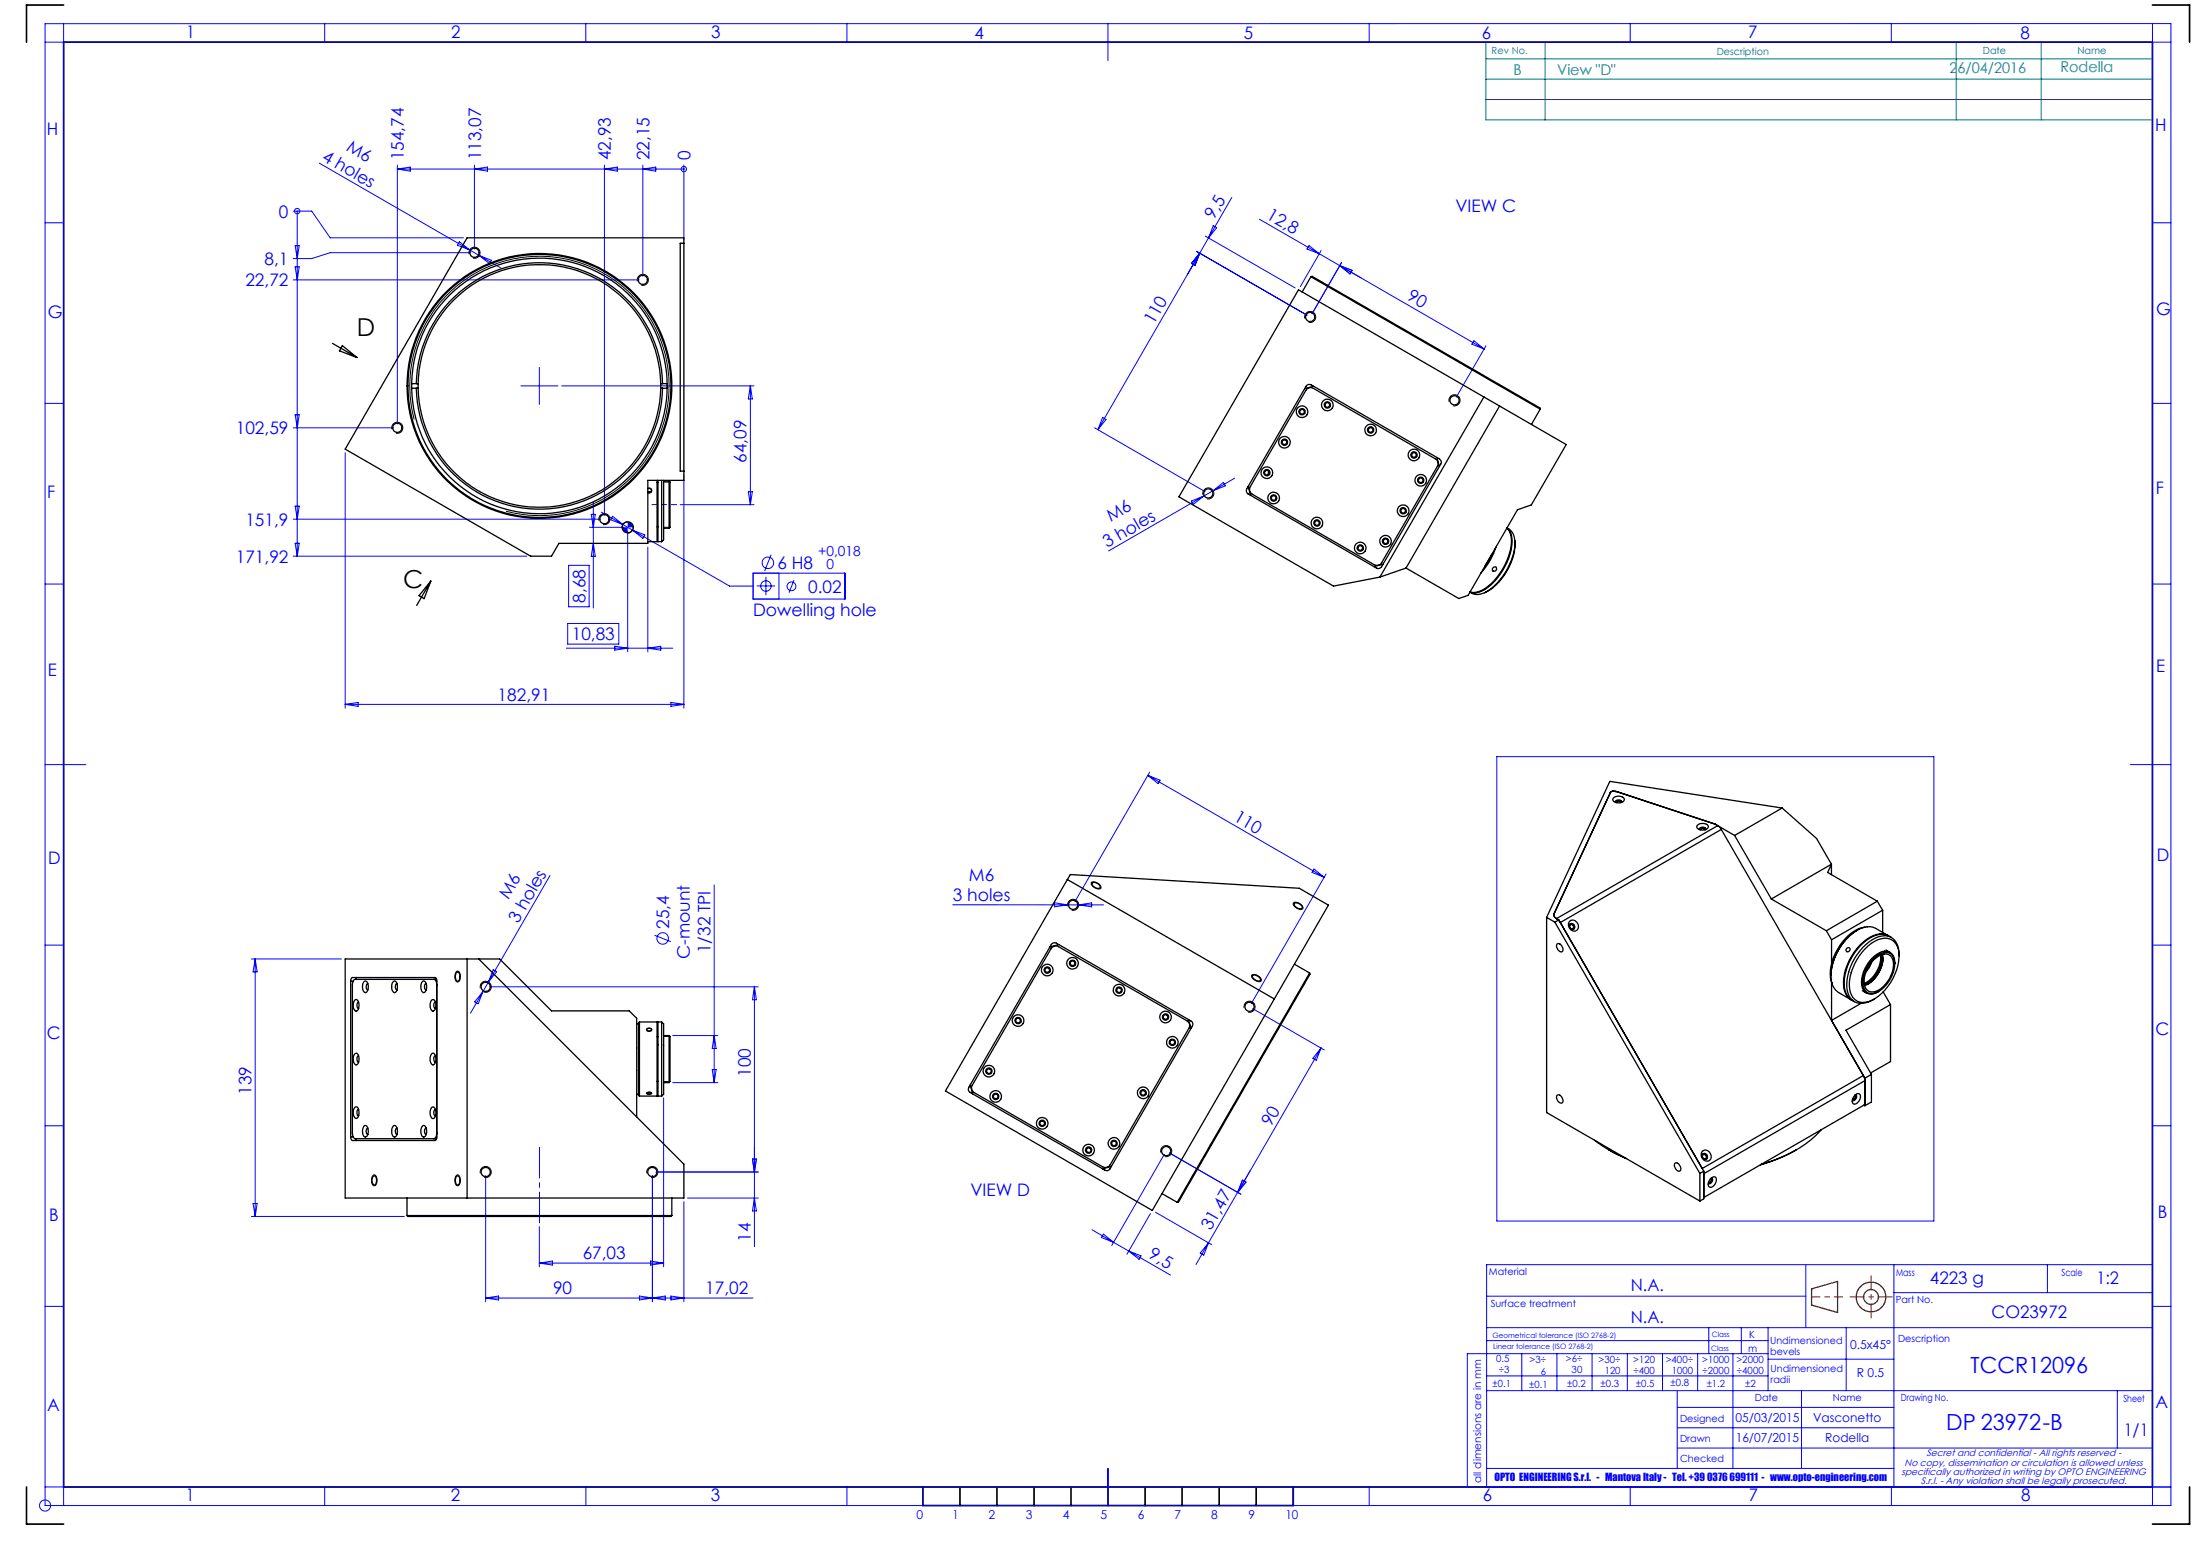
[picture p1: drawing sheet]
<svg xmlns="http://www.w3.org/2000/svg" width="594mm" height="420mm" viewBox="0 0 594 420" stroke-linecap="round" stroke-linejoin="round" font-family="sans-serif">
<g fill="none" stroke="#00f" stroke-width=".27">
<path d="M12.2 6.4h573.9v400h-573.9zM12.2 11.4h573.9M17.2 6.4v400M87.7 6.4v5M158.2 6.4v5M228.7 6.4v5M299.2 6.4v10M369.7 6.4v5M440.2 6.4v5M510.6 6.4v5M581.2 6.4v400M79.2 57h5l4.9 7.2h36"/>
<path d="M80.3 57h.1M80.3 57v93.1M86.2 44l40.6 23.5M107.3 45.6h77.3M107.3 44.6v69.9M107.3 45.6l3.5-.5v1.1zM128.1 44.6v22.6M128.1 45.6l3.5-.5v1.1zM163.2 44.6v94.5M163.2 45.6l3.5-.5v1.1zM173.6 44.6v29.9M173.6 45.6l3.5-.5v1.1z"/>
<path d="M184.6 45.6h.1M184.6 44.6v20.1M332.6 53.3l-6.3 10.9M340 59.2l60.7 35M12.2 60.1h5M79.2 75.5h93.4M79.7 66.3h1.1l-.5 3.5zM79.7 72h1.1l-.5 3.5zM124 65.2l2.8 2.3-3.3-1.3zM126.8 67.5l2.6 1.5M127.1 68.2h-38l-4.9 1.6h-5M129.4 69l5.8 3.3"/>
<path d="M129.4 69l3.3 1.3-.5 .9zM323 67.8l29.9 17.3M323.9 68.4l-1.2 3.2-1-.5zM323.9 68.4l-27.5 47.6M325.4 63.7l24.3 14M326.3 64.2l-5.7 10M327.6 60.9l.9 .6-2.2 2.7zM353.4 66.3l2.8 2.2-3.3-1.3zM356.7 67.6l-5.6 9.8M361.7 71.7l3.4 1.3-.6 .9zM362.2 70.8l-7.9 13.9M581.2 60.1h4.9"/>
<path d="M145.6 99.2v10M398 92l2.7 2.2-3.3-1.3zM401.2 93.3l-8 13.9M12.2 108.9h5M79.2 115.5h27.1M79.7 112h1.1l-.5 3.5zM140.7 104.2h9.9M151.7 104.2h51.9M202.6 104.2v32M202.6 104.2l.5 3.5h-1.1zM295.6 115.5l29.8 17.2M297.7 112.7l.9 .5-2.2 2.8z"/>
<path d="M581.2 108.9h4.9M79.7 136.6h1.1l-.5 3.5zM93.2 122.2v69M159.6 138.8h1.1l-.5 3.5zM160.2 135.6v28.5M162.3 138.2l5.9 3.4M165.4 139.4l2.8 2.2-3.3-1.3zM183.7 136.2h19.9M184.6 128.2v63M202 132.7h1.1l-.5 3.5zM321.7 135.2l3.2-1.3-2.7 2.3zM324.9 133.9l-25.6 14.8"/>
<path d="M327.6 132.5l-2.7 1.4M327.6 132.5l2.7-2.3 .5 .9zM333.4 129.1l-5.8 3.4M12.2 157.6h5M79.2 140.1h83M79.2 150.1h63M79.7 146.6h1.1l-.5 3.5zM153.5 152.6h5.6v11.2h-5.6zM159.2 142.3h9.3M160.2 146.7l.5 3.5h-1.1zM168.2 141.6l2.6 1.5M169.5 140.8l-1 .4-.5 1.1"/>
<path d="M169.5 143.4v32.5M170.8 143.1l26.2 15.1h6.3M170.8 143.1l3.3 1.3-.5 .9zM171 142.3l-.5 1.2-1 .3M174.9 147.7v28.2M203.3 154.7h24.8v7h-24.8zM204.3 158.2h5M206.8 155.7v4.9M208.2 149.7l-1.8 4.4M210.3 154.7v7M214.4 156.6l-1.4 3.4M581.2 157.6h4.9"/>
<path d="M152.9 175h28.7M153.3 168.3h13.8v5.6h-13.8zM166 174.4l3.5 .6-3.5 .5zM174.9 175l3.5-.6v1.1zM93.2 190.1h91.4M93.2 190.1l3.5-.5v1.1zM181.2 189.6l3.4 .5-3.4 .6zM12.2 206.4h11M309.9 209.3l47.6 27.5M309.9 209.3l3.3 1.3-.5 .9zM310.4 208.4l-20.2 35M404.1 204.2h118v125.4h-118z"/>
<path d="M575.2 206.4h10.9M148.5 236.3l-16.6 28.8M192.8 238.8v53.4M354.8 234.6l2.7 2.2-3.2-1.3zM358 235.9l-20.1 35M12.2 255.1h5M67.9 258.9h24.3M68.9 258.9v69.4M68.9 258.9l.5 3.4h-1.1zM176.7 252.4l4.5 1.8M257.2 244.2h40.8M284.7 243.7l3.6 .5-3.6 .6z"/>
<path d="M291.3 244.2l3.4-.5v1.1zM581.2 255.1h4.9M130.4 267.7l-3.4 5.8M130.4 267.7l-1.3 3.3-.9-.6zM131.9 265.1l-1.5 2.6M132.2 266.4h72.5M133.2 261.7l.9 .6-2.2 2.8zM181.6 279.5h12.2M192.8 279.5l.6 3.5h-1.1zM203.7 266.4v70.1M203.7 266.4l.5 3.5h-1zM338.2 272.3l19.3 11.1"/>
<path d="M179.2 296.4v45.5M181.6 292.2h12.2M192.3 288.7h1.1l-.6 3.5zM356.7 282.9l-30.4 52.6M356.7 282.9l-1.3 3.3-.9-.5zM12.2 303.9h5M131.1 317.3v34M176.1 317.3v34M177.1 316.4h27.6M203.2 312.9h1l-.5 3.5zM314.4 311.6l-14.2 24.6M315.7 311.2l19.3 11.2"/>
<path d="M335.5 318.6l.9 .5-2.2 2.8zM335.5 318.5l.9 .6-2.2 2.8zM581.2 303.9h4.9M67.9 328.3h41.2M68.3 324.9h1.1l-.5 3.4zM145.6 331.1v10.8M184.6 324.4v26.9M185.6 323.4h19.1M203.7 323.4l.5 3.5h-1zM294.9 331.9l5.8 3.4M297.9 333.1l2.8 2.2-3.3-1.3zM300.7 335.3l4.1 2.4"/>
<path d="M304.8 337.7l11.3 6.5M304.8 337.7l3.3 1.3-.5 .9zM310.6 327.6l-6.3 10.9M312 327.2l15.2 8.8M326.3 335.5l-3.4 5.8M326.3 335.5l-1.3 3.3-.9-.6zM12.2 352.6h5M131.1 350.4l3.5-.6v1.1zM145.6 340.9h33.6M145.6 340.9l3.6-.5v1.1zM172.6 349.8l7 1.1v-1.1l-7 1.1zM175.6 340.4l3.6 .5-3.6 .6z"/>
<path d="M181.2 349.8l3.4 .6-3.4 .5zM203.3 350.4h-72.2M401.4 358.4h179.8M401.4 349.9h86.2M461.4 358.4v7M470.1 358.4v7M477.4 358.4v17M487.6 341.4v17M498.5 358.4v17M511.4 341.4v60M511.4 348.9h69.8M552.8 341.4v7.5"/>
<path d="M581.2 352.6h4.9M581.2 341.4h-179.8v60M401.4 375.4h179.8M401.4 371.4h76M401.4 361.9h76M410.9 365.4v10M420.4 365.4v10M429.9 365.4v10M439.4 365.4v10M448.9 365.4v10M452.9 375.4v21M452.9 379.9h58.5"/>
<path d="M458.4 365.4v10M467.9 365.4v31M477.4 365.4h-81.2v36M477.4 366.9h34M486.4 375.4v21M571.7 375.4v15.5M299.2 396.4v10M401.4 396.4h110M452.9 390.9h128.3M452.9 385.4h58.5M12.2 401.4h573.9M87.7 401.4v5"/>
<path d="M158.2 401.4v5M228.7 401.4v5M249.2 401.4v5M349.2 401.4v5M369.7 401.4v5M440.2 401.4v5M510.7 401.4v5"/>
<circle cx="80.2" cy="57" r=".73"/>
<circle cx="184.6" cy="45.6" r=".72"/>
<circle cx="206.8" cy="158.2" r="1.41"/>
<circle cx="207.3" cy="151.9" r="1.55"/>
<circle cx="213.7" cy="158.3" r="1.18"/>
<circle cx="178.9" cy="253.3" r="1.55"/>
<circle cx="12.2" cy="406.4" r="1.5"/>
</g>
<g fill="none" stroke="#000" stroke-width=".27">
<path d="M126.6 68.6a1.5 1.5 0 0 1 1.4-1.9 1.5 1.5 0 0 1 1.6 1.6 1.5 1.5 0 0 1-1.9 1.4M128 69.5h.1M172.1 75.9a1.5 1.5 0 0 1 1.3-1.8 1.5 1.5 0 0 1 1.7 1.6 1.5 1.5 0 0 1-1.9 1.3M352.3 86a1.51 1.51 0 0 1 1.3-1.9 1.51 1.51 0 0 1 1.6 1.6 1.51 1.51 0 0 1-1.9 1.3M105.8 115.9a1.5 1.5 0 0 1 1.3-1.9 1.5 1.5 0 0 1 1.7 1.6 1.5 1.5 0 0 1-1.9 1.3M111.8 113.2a35 35 0 0 1 30.8-43.9 35 35 0 0 1 37.9 37.9 35 35 0 0 1-43.9 30.8M346.1 119.6a.76 .76 0 0 1 .6-1 .76 .76 0 0 1 .9 .8 .76 .76 0 0 1-1 .7M350.8 111.3a.74 .74 0 0 1 .7-.9 .74 .74 0 0 1 .8 .8 .74 .74 0 0 1-.9 .6M357.6 109.5a.76 .76 0 0 1 .7-.9 .76 .76 0 0 1 .8 .8 .76 .76 0 0 1-.9 .6M369.4 116.3a.75 .75 0 0 1 .6-1 .75 .75 0 0 1 .8 .8 .75 .75 0 0 1-.9 .7M391.3 108.5a1.5 1.5 0 0 1 1.3-1.9 1.5 1.5 0 0 1 1.6 1.6 1.5 1.5 0 0 1-1.9 1.3M174.9 131.8a.72 .72 0 0 1 1.1 .6 .72 .72 0 0 1-1.1 .6"/>
<path d="M179.2 130.1h1.7M324.8 133.6a1.5 1.5 0 0 1 1.3-1.9 1.5 1.5 0 0 1 1.6 1.6 1.5 1.5 0 0 1-1.8 1.3M341.3 127.8a.76 .76 0 0 1 .7-1 .76 .76 0 0 1 .8 .9 .76 .76 0 0 1-1 .6M343.1 134.6a.75 .75 0 0 1 .7-.9 .75 .75 0 0 1 .8 .8 .75 .75 0 0 1-.9 .6M378.1 138.1a.76 .76 0 0 1 .7-1 .76 .76 0 0 1 .8 .8 .76 .76 0 0 1-1 .7M381 123a.75 .75 0 0 1 .7-.9 .75 .75 0 0 1 .8 .8 .75 .75 0 0 1-.9 .6M382.9 129.8a.76 .76 0 0 1 .6-.9 .76 .76 0 0 1 .9 .8 .76 .76 0 0 1-1 .7M161.7 140.5a1.51 1.51 0 0 1 1.3-1.9 1.51 1.51 0 0 1 1.7 1.6 1.51 1.51 0 0 1-1.9 1.4M179.2 142.3h1.7M354.9 141.4a.75 .75 0 0 1 .6-1 .75 .75 0 0 1 .8 .8 .75 .75 0 0 1-.9 .7M366.5 148.1a.75 .75 0 0 1 .7-.9 .75 .75 0 0 1 .8 .8 .75 .75 0 0 1-.9 .6M373.4 146.3a.74 .74 0 0 1 .6-.9 .74 .74 0 0 1 .8 .8 .74 .74 0 0 1-.9 .6"/>
<path d="M403 154.1l.1 .1M403.9 153l.1 .1M294.6 238.2a1.89 1.89 0 0 1 2.7 1.5 1.89 1.89 0 0 1-2.7-1.5zM288.3 244.6a1.5 1.5 0 0 1 1.3-1.8 1.5 1.5 0 0 1 1.6 1.6 1.5 1.5 0 0 1-1.9 1.3M349.2 243.8a1.86 1.86 0 0 1 2.6 1.5 1.86 1.86 0 0 1-2.6-1.5zM123.1 262.4l.4-.3a1.84 1.84 0 0 1 0 3 1.98 1.98 0 0 1-.4-2.7zM129.7 266.8a1.5 1.5 0 0 1 1.3-1.9 1.5 1.5 0 0 1 1.6 1.6 1.5 1.5 0 0 1-1.9 1.3M174.6 277.7a.87 .87 0 0 1 1.4 .3 .79 .79 0 0 1-.8 .4 .79 .79 0 0 1-.7-.6zM179.2 279.8h1.7M274.1 275.7a.76 .76 0 0 1 .7-1 .76 .76 0 0 1 .8 .8 .76 .76 0 0 1-.9 .7M282 262a.75 .75 0 0 1 .6-.9 .75 .75 0 0 1 .9 .8 .75 .75 0 0 1-.9 .7M288.9 260.2a.75 .75 0 0 1 .6-.9 .75 .75 0 0 1 .8 .8 .75 .75 0 0 1-.9 .6"/>
<path d="M301.4 267.5a.76 .76 0 0 1 .7-1 .76 .76 0 0 1 .8 .8 .76 .76 0 0 1-1 .7M314 274.7a.75 .75 0 0 1 .6-.9 .75 .75 0 0 1 .8 .8 .75 .75 0 0 1-.9 .6M335.9 272.1a1.5 1.5 0 0 1 1.3-1.9 1.5 1.5 0 0 1 1.7 1.7 1.5 1.5 0 0 1-1.9 1.3M337.5 270.5h.1M338 263.2a1.86 1.86 0 0 1 2.5 1.5 1.86 1.86 0 0 1-2.5-1.5zM338.4 271h.1M174.5 295a1.12 1.12 0 0 1 1.5 .1 1.06 1.06 0 0 1-1.5-.1zM179.2 291.9h1.7M266.3 289.3a.76 .76 0 0 1 .6-.9 .76 .76 0 0 1 .9 .8 .76 .76 0 0 1-1 .7M268.1 296.1a.74 .74 0 0 1 .7-.9 .74 .74 0 0 1 .8 .8 .74 .74 0 0 1-1 .7M307.9 295.2a.75 .75 0 0 1 .7-1 .75 .75 0 0 1 .8 .9 .75 .75 0 0 1-.9 .6M315.8 281.5a.74 .74 0 0 1 .7-.9 .74 .74 0 0 1 .8 .8 .74 .74 0 0 1-1 .7"/>
<path d="M100.8 317.2l.3-.1a1.89 1.89 0 0 1 0 3 1.91 1.91 0 0 1-.3-2.9zM123.3 317.2l.2-.1a1.84 1.84 0 0 1 0 3 1.94 1.94 0 0 1-.2-2.9zM129.7 316.7a1.5 1.5 0 0 1 1.3-1.8 1.5 1.5 0 0 1 1.6 1.6 1.5 1.5 0 0 1-1.9 1.3M174.7 316.7a1.5 1.5 0 0 1 1.3-1.8 1.5 1.5 0 0 1 1.6 1.6 1.5 1.5 0 0 1-1.8 1.3M280.7 303.4a.75 .75 0 0 1 .6-.9 .75 .75 0 0 1 .8 .8 .75 .75 0 0 1-.9 .6M293.2 310.6a.74 .74 0 0 1 .7-.9 .74 .74 0 0 1 .8 .8 .74 .74 0 0 1-.9 .7M300 308.8a.75 .75 0 0 1 .7-.9 .75 .75 0 0 1 .8 .8 .75 .75 0 0 1-.9 .6M313.4 311.1a1.51 1.51 0 0 1 1.3-1.9 1.51 1.51 0 0 1 1.7 1.6 1.51 1.51 0 0 1-1.9 1.4"/>
</g>
<g fill="none" stroke="#800000" stroke-width=".35">
<path d="M489.1 347.9l7-2v8.4l-7-2z"/>
<circle cx="505.2" cy="350.1" r="2"/>
<circle cx="505.2" cy="350.1" r="4"/>
</g>
<path d="M89.8 92.7l6.6 3.8M92.4 93.3l4 3.2-4.7-1.8zM116.3 156.9l-3.8 6.5M116.3 156.9l-1.8 4.7-1.4-.8z" fill="none" stroke="#000" stroke-width=".35"/>
<path d="M182.7 136.2h-6.7" fill="none" stroke="#00f" stroke-width=".27" stroke-dasharray="15.2 1.3 1.3 1.3" stroke-dashoffset="13.8"/>
<path d="M145.7 330.1v-20.4" fill="none" stroke="#00f" stroke-width=".27" stroke-dasharray="15.2 1.3 1.3 1.3" stroke-dashoffset="6.9"/>
<g fill="none" stroke="#000" stroke-width=".45">
<path d="M17.2 1.4h-10v10M17.2 11.4h564v390h-564zM581.2 1.4h10v10M7.2 401.4v10h10M249.2 401.4v5h100v-5M259.2 401.4v5M269.2 401.4v5M279.2 401.4v5M289.2 401.4v5M299.2 401.4v5M309.2 401.4v5M319.2 401.4v5"/>
<path d="M329.2 401.4v5M339.2 401.4v5M591.2 401.4v10h-10"/>
</g>
<path d="M499.5 350.1h11.4M505.2 344.4v11.4" fill="none" stroke="#800000" stroke-width=".27" stroke-dasharray="15.2 1.3 1.3 1.3" stroke-dashoffset="11.5"/>
<path d="M497.5 350.1h-8.3" fill="none" stroke="#800000" stroke-width=".27" stroke-dasharray="15.2 1.3 1.3 1.3" stroke-dashoffset="13"/>
<path d="M401.2 11.4v21h180M401.2 15.9h180M417.2 11.4v21M528.2 11.4v21M551.1 11.4v21M401.2 26.9h180M401.2 21.4h180" fill="none" stroke="#008080" stroke-width=".27"/>
<path d="M168 142.3l.5 1.2 1 .3v-1.5zM169.5 140.8v1.5h1.5l-.5-1.1z" fill="#00f"/>
<g fill="none" stroke="#000" stroke-width=".35">
<path d="M126.1 64.2h58.5v65.5h-9.7v17h-24l-2 3.4h-5.6l-50.1-28.9zM184.6 65.7h-.9v61.5h.9M353.9 74.7l.4-.1 61.2 35.3 .4 .5M353.9 74.7l62 35.7M353.9 74.7l-2.3 4.1M111.2 103.6h1.7M111.2 104.8h1.7M112.4 103.6a33.3 33.3 0 0 1 33.2-32.7 33.3 33.3 0 0 1 33.3 32.7M112.4 104.8a33.3 33.3 0 0 0 33.2 32.6 33.3 33.3 0 0 0 33.3-32.6M112.9 104.8a32.8 32.8 0 0 0 32.7 32.1 32.8 32.8 0 0 0 32.8-32.1M112.9 103.6a32.8 32.8 0 0 1 32.7-32.2 32.8 32.8 0 0 1 32.8 32.2M112.9 103.6v1.2"/>
<path d="M178.4 103.6v1.2M178.4 103.6h1.7M178.4 104.8h1.7M352.7 104.1l.5-.3 .8 .1 34.7 20a1.02 1.02 0 0 1 .3 1.4l-16 27.7a1.02 1.02 0 0 1-1.3 .3l-34.7-20a1.06 1.06 0 0 1-.4-1.3zM353 104.9l.8-.3 .8 .2 32.9 19a1.49 1.49 0 0 1 .6 2.1l-15 26a1.49 1.49 0 0 1-2.1 .5l-32.9-19a1.54 1.54 0 0 1-.5-2zM354.6 104.3l-2.4 .6M400.6 107.2l-50-29-32.3 55.9 41.7 24.1 12.6-2.4M400.6 107.2l-28 48.6M400.6 107.2l4.3 2.4M404.9 109.6l18 10.4-9.4 16.3-3.8 1.3-13.3 23.1-2.5 .9-14.3-8.3M404.9 109.6l-25.3 43.7M415.9 110.4l-2.4 4.2"/>
<path d="M174.9 131.9a.61 .61 0 0 1 .8 .1 .61 .61 0 0 1 0 .8 .61 .61 0 0 1-.8 .1M174.9 132.8h.8M177.4 129.7v16.5h-2.5M177.4 130.2h.3M177.7 129.7v16.5h.9M178.6 129.7v16.5M179.2 129.7v16l-.6 .5M179.2 129.9h1.5M180.7 129.9a4 4 0 0 1 .2 2.6v7.4a4 4 0 0 1-.2 2.7M180.7 129.9v12.7M337 131.3l.6 2.4M342.5 127.2l-.1 .9"/>
<path d="M388 123.5l.6 2.4M177.4 142.2h.3M179.2 142.6h1.5M373.4 152.3l-2.4 .6M379.6 153.3l-7 2.5M402.8 149.6l-1.8 3.1M403.9 147.7a18.7 18.7 0 0 1-4 6.9M406.9 142.5a6.4 6.4 0 0 1 .7 6.6 17.5 17.5 0 0 1-7.5 10.2 4.2 4.2 0 0 1-3.2 .5M406.9 142.5a3.8 3.8 0 0 1 2.1 4.2 17.1 17.1 0 0 1-8.2 13.3 3.7 3.7 0 0 1-3.9-.2 5.7 5.7 0 0 0 5.7-2 17.1 17.1 0 0 0 5.6-12.5 3.7 3.7 0 0 0-1.3-2.8zM409 145.9a15.8 15.8 0 0 1-8.2 14.1M434.8 213.9a1.24 1.24 0 0 1 1.4-.3l26.9 8.8M434.8 213.9l-15.2 32.7"/>
<path d="M435.5 215.5a1.97 1.97 0 0 1 3.1 .2 1.78 1.78 0 0 1-3.1 .4zM436.2 216.5a1.08 1.08 0 0 1 1.6 0M436.2 216.6a.81 .81 0 0 1 .8-.7 .81 .81 0 0 1 .8 .7M436.4 216.7a.68 .68 0 0 1 .6-.4 .68 .68 0 0 1 .6 .4M436.8 213.8l-1.4-.2-.6 .3M481.2 218.1l-46.5-7.2-17.1 36.7M481.2 218.1l-12.9 7.4M481.2 218.1l9.3 8.2 4 7M288.2 237.4l-32.9 57.1 55.8 32.2 33-57.1M288.2 237.4l55.9 32.2M288.2 237.4l.8-1.3 61.8 3.7 7.9 4.5-14.6 25.3M294.9 238.4a1.65 1.65 0 0 1 2.2 1.1 1.45 1.45 0 0 1-2.2-1.1z"/>
<path d="M458.2 222.8a2.04 2.04 0 0 1 3.1 .2 1.8 1.8 0 0 1-3.1 .4zM458.9 223.9a1.08 1.08 0 0 1 1.6 0M458.9 224v-.1a.8 .8 0 0 1 .8-.6 .8 .8 0 0 1 .8 .7M459.1 224a.68 .68 0 0 1 .6-.4 .68 .68 0 0 1 .6 .4M463.1 222.4l.7 .5M463.1 222.4l5.2 3.1M463.8 222.9l.9 1M463.8 222.9l-43.5 25M464.7 223.9l-43.4 25.1-.5-.6M464.7 223.9l38.8 67.1M468.3 225.5l10 17.2M494.5 233.3v2.8"/>
<path d="M494.5 233.3l-16.2 9.4M494.5 233.3l-1 2.2 13.4 7.8M126.1 258.9v64.5M129.3 258.9l55.3 55.3v9.2h-91.4v-64.5h41.7l14 14h21l2 2v26.6M284.1 254.7l.5-.2 .6 .1 36.4 21a.97 .97 0 0 1 .3 1.3l-22.2 38.6a.97 .97 0 0 1-1.4 .4l-36.4-21a1 1 0 0 1-.3-1.4zM284.2 255.6l.8-.3 .8 .2 34.7 20a1.46 1.46 0 0 1 .5 2.1l-21.2 36.8a1.51 1.51 0 0 1-2.1 .5l-34.6-20a1.46 1.46 0 0 1-.6-2zM285.9 255l-2.4 .6M349.6 243.7a1.53 1.53 0 0 1 1.9 1.5 1.65 1.65 0 0 1-2.1-1.3zM417.6 247.6v52.7l41.4 23.9M417.6 247.6l2.2 1.3M419.6 246.6a1.07 1.07 0 0 0 .7 1.3M419.6 246.6a1.05 1.05 0 0 0 .7 1.3l.6 .4"/>
<path d="M419.8 248.9l39.2 67.8M420.3 247.9l.2 .2M420.5 254.7a1.56 1.56 0 0 1 1.4 2.1 1.34 1.34 0 0 1-1.6-1.6zM420.9 248.3l39.1 67.8M420.9 248.3l-1.1 .6M423.7 248.8a1.56 1.56 0 0 1 2 0 1.56 1.56 0 0 1 .3 1.9 1.51 1.51 0 0 1-1.9 .4 1.51 1.51 0 0 1-.6-1.9zM423.8 249.5a.81 .81 0 0 1 1.3 .2 .81 .81 0 0 1-.5 1.2 .95 .95 0 0 1-.8-1.4zM424 249.4a.9 .9 0 0 1 .9 .4 .9 .9 0 0 1-.1 1M478.3 242.7l14.8 8.5M493.1 251.2l1.4 2.5M494.5 253.7v6.5M501.4 251.1a15.2 15.2 0 0 0-7 12.2"/>
<path d="M503.5 250.2a10.8 10.8 0 0 0-7.4 6 11.3 11.3 0 0 0-1.4 9.4M503.6 256.1a6.7 6.7 0 0 1 6.7-2.6 4.5 4.5 0 0 1 2.4 5 14.2 14.2 0 0 1-8.2 11.9 3.7 3.7 0 0 1-5.1-3.5 14.5 14.5 0 0 1 4.2-10.8zM505.3 259.8l-.4 1-1.1 1.5M506.1 259a3.4 3.4 0 0 1 4.3-1 5.4 5.4 0 0 1-.2 6 6 6 0 0 1-5.1 3.7 2.52 2.52 0 0 1-1.8-3 8.7 8.7 0 0 1 2.8-5.7zM506.1 258.5a3.7 3.7 0 0 1 4.5-1 5.2 5.2 0 0 1 .1 6.1 7.7 7.7 0 0 1-5.1 4.6 2.5 2.5 0 0 1-2.6-3 9.4 9.4 0 0 1 3.1-6.7zM506.9 243.3l-13.8 7.9M506.9 243.3l1.4 2.4M507.8 257.8a8.2 8.2 0 0 1-4.5 7.7M508.1 257.7a8.5 8.5 0 0 1-4.7 8.1M508.3 257.7a8.2 8.2 0 0 1-4.9 8.3M508.3 245.7l-13.8 8M508.3 245.7v6"/>
<path d="M508.4 258.6a9.1 9.1 0 0 1-4 7M509.2 256.4l1.1 .6M509.8 252.5l-3.4-1.9a5.5 5.5 0 0 0-5.8 1.1 15.1 15.1 0 0 0-6.1 13.3 4.5 4.5 0 0 0 1.9 2.9l3.4 2M509.9 252.6a5.3 5.3 0 0 0-6 1 15.1 15.1 0 0 0-6 13.4 4.5 4.5 0 0 0 2 2.9M510.7 253.1a4.9 4.9 0 0 0-5.9 .1 14.8 14.8 0 0 0-6.7 14.1 4.4 4.4 0 0 0 2.6 3.1M512.8 258a5 5 0 0 0-3-5.3 8 8 0 0 0-7 3.2 14.5 14.5 0 0 0-4 11.8 3.9 3.9 0 0 0 5.7 2.8l1.5-.8M94.7 264.8l.1-.7 .3-.2h22.4l.3 .2 .1 .6v42.3l-.4 .9h-22.4l-.3-.3-.1-.7M94.7 264.8v42.1M94.7 264.8h.7M95.8 270a.62 .62 0 0 1 .7-.1 .62 .62 0 0 1 .3 .7 1.88 1.88 0 0 1-.6 2.3 2.05 2.05 0 0 1-.4-2.9zM96.2 263.9l-.2 .5M96.8 270.5a1.01 1.01 0 0 0 0 1.7"/>
<path d="M98.2 265a.66 .66 0 0 1 .8-.1 .66 .66 0 0 1 .3 .7 1.88 1.88 0 0 1-.6 2.3 2.09 2.09 0 0 1-.5-2.9zM99.3 267.2h.1M99.3 265.5a1.04 1.04 0 0 0 0 1.7M106.2 265a.64 .64 0 0 1 .7-.1 .64 .64 0 0 1 .3 .7 1.88 1.88 0 0 1-.7 2.3 2.05 2.05 0 0 1-.3-2.9zM107.2 267.2h.1M107.2 265.5a.99 .99 0 0 0 0 1.7M114 265a.64 .64 0 0 1 .7-.1 .64 .64 0 0 1 .4 .7 1.88 1.88 0 0 1-.7 2.3 2.05 2.05 0 0 1-.4-2.9zM115.1 265.5a1.01 1.01 0 0 0 0 1.7M116.5 270a.62 .62 0 0 1 .8-.1 .62 .62 0 0 1 .3 .7 1.88 1.88 0 0 1-.7 2.3 2.05 2.05 0 0 1-.4-2.9zM117.2 264.4a1.38 1.38 0 0 1 .7 1.5M117.6 270.5a1.01 1.01 0 0 0 0 1.7M117.9 264.5l-.3-.1h-21.7a1.45 1.45 0 0 0-.8 1.5v39.9a1.37 1.37 0 0 0 .8 1.6h21.7l.3-.2"/>
<path d="M117.9 265.9h.1M123.3 262.5l.1-.1a1.42 1.42 0 0 1 .6 2.2l-.4 .2a1.56 1.56 0 0 1-.3-2.3zM171.9 276.3h.5M172.6 275.9v20M172.6 275.9l-.2 .2v19.5l.2 .3M172.6 275.9h4.8v20h-4.8M174.7 277.8a.69 .69 0 0 1 1.2 .3 .64 .64 0 0 1-.7 .2 .64 .64 0 0 1-.5-.5zM177.4 279.8h.3M178.6 275.9h-.9v20h.9M178.6 275.9v20M178.6 275.9l.6 .4v19.1l-.6 .5M179.2 279.5h1.5"/>
<path d="M180.7 279.5a4 4 0 0 1 .2 2.6v7.5a4.2 4.2 0 0 1-.2 2.6M180.7 279.5v12.7M320.9 275.2l.7 2.4M338.2 263.4a1.65 1.65 0 0 1 2.2 1.1l-.1 .2a1.65 1.65 0 0 1-2.1-1.3zM349.5 260.3l4.1 2.3M353.6 262.6l-35.7 61.9M353.6 262.6l.1 .4-1.6 2.7-33.9 58.8h-.3M494.5 265.2v10.2l8-4.6M502.8 267.4l1.1 .6M508.5 267.7l1.9 3.5M510.4 271.2l-12 6.9 6.9 11.9M510.4 271.2v15.3l-5.3 3.1"/>
<path d="M511.6 260.2a2.85 2.85 0 0 0-1.5-3.2 2.85 2.85 0 0 0-3.4 .6 9.4 9.4 0 0 0-3.9 8.9 2.69 2.69 0 0 0 4.5 1.1M95.8 284.5a.62 .62 0 0 1 .7-.1 .62 .62 0 0 1 .3 .7 1.88 1.88 0 0 1-.6 2.3 2.05 2.05 0 0 1-.4-2.9zM95.8 299a.62 .62 0 0 1 .7-.2 .62 .62 0 0 1 .3 .7 1.88 1.88 0 0 1-.6 2.4 2.05 2.05 0 0 1-.4-2.9zM96.8 285a1.01 1.01 0 0 0 0 1.7M96.8 299.5a1 1 0 0 0 0 1.6M116.5 299a.62 .62 0 0 1 .8-.1 .62 .62 0 0 1 .3 .7 1.88 1.88 0 0 1-.7 2.3 2.05 2.05 0 0 1-.4-2.9zM116.7 284.3a.92 .92 0 0 1 1 1.2l-.1 1.1a.68 .68 0 0 1-.7 .8 .68 .68 0 0 1-.7-.8l-.1-1.1zM117.6 285a1.01 1.01 0 0 0 0 1.7M117.6 299.5a1.01 1.01 0 0 0 0 1.7M171.9 295.4h.5M174.7 295a.79 .79 0 0 1 1.2 .2l-.3 .1a.54 .54 0 0 1-.9-.3zM177.4 291.9h.3"/>
<path d="M179.2 292.2h1.5M262 292.9l.6 2.4M420.3 295.7a1.06 1.06 0 0 1 1.6 .9v1.1a1.44 1.44 0 0 1-1.6-2zM500.8 295.6a.7 .7 0 0 1 0 .8 .7 .7 0 0 1-.6 .3M500.9 295.5a.86 .86 0 0 1 .3 1.1 .86 .86 0 0 1-.9 .5l-.2-.2M500.9 295.5a.77 .77 0 0 1 1-.3 .77 .77 0 0 1 .4 1l-.3 .9a1.34 1.34 0 0 1-1.7 .8 1.93 1.93 0 0 1 .6-2.4zM501 295.5a1.08 1.08 0 0 1-.8 1.5M503.2 298.3l.3 .2M503.5 291v7.5M503.5 298.2l-43.5 25M505.3 290l-1.8 1M505.3 290v7.4l-1.8 1.1"/>
<path d="M94.7 306.9h.7M96 307.4l.2 .5M98.2 304a.64 .64 0 0 1 .8-.1 .64 .64 0 0 1 .3 .7 1.88 1.88 0 0 1-.6 2.3 2.09 2.09 0 0 1-.5-2.9zM99.3 306.2h.1M99.3 304.5a1.05 1.05 0 0 0 0 1.7M100.8 317.5l.1-.1a1.42 1.42 0 0 1 .2 2.4 1.56 1.56 0 0 1-.3-2.3zM106.2 304a.62 .62 0 0 1 .7-.1 .62 .62 0 0 1 .3 .7 1.88 1.88 0 0 1-.7 2.3 2.05 2.05 0 0 1-.3-2.9zM107.2 306.2h.1M107.2 304.5a1 1 0 0 0 0 1.7M114 304a.62 .62 0 0 1 .8-.1 .62 .62 0 0 1 .3 .7 1.88 1.88 0 0 1-.7 2.3 2.05 2.05 0 0 1-.4-2.9zM115.1 304.5a1 1 0 0 0 0 1.7M117.9 305.8a1.3 1.3 0 0 1-.7 1.6"/>
<path d="M117.9 305.8h.1M123.3 317.5l.1-.1a1.42 1.42 0 0 1 .6 2.2l-.4 .2a1.56 1.56 0 0 1-.3-2.3zM300.1 314.8l-2.4 .7M430.5 307.8l.3 .2a37 37 0 0 0 8.2 4.6M434.4 310.4l4.7 2.3M452.2 314.1l.2-.2a1.56 1.56 0 0 1 1.3 2.1 1.34 1.34 0 0 1-1.6-1.6zM459 316.7v7.5M459.6 310.9a1.53 1.53 0 0 1 2.2 .3 1.53 1.53 0 0 1-.5 2.2 1.69 1.69 0 0 1-1.7-.7 1.69 1.69 0 0 1 0-1.8zM459.6 315.4l43.5-25.1 .1 .2 .3 1.2-43.5 25.1M459.8 311.4a.88 .88 0 0 1 1 .5 .88 .88 0 0 1-.1 1M460 316.1v7.5l-1 .6M460 316.1l-1 .6"/>
<path d="M461.7 318.3a1.09 1.09 0 0 1 1.6-.4 2.02 2.02 0 0 1-1.6 2.6 1.36 1.36 0 0 1 0-2.2zM461.9 318.1a.71 .71 0 0 1-.6 1.1M462 318a.84 .84 0 0 1 .3 1 .84 .84 0 0 1-.9 .5l-.1-.1M462.1 318a1.13 1.13 0 0 1-.8 1.4M485 310.4l-.2 .1a43.3 43.3 0 0 1-9.5 3.9M491.7 304.9a32.6 32.6 0 0 1-16.2 9.4M109.9 328.1h71.5M109.9 328.1l.2 .2h71.1l.2-.2M109.9 323.4v4.7M181.4 323.4v4.7M313.7 322.2l4.2 2.3"/>
<circle cx="128.1" cy="68.2" r="1.24"/>
<circle cx="173.6" cy="75.5" r="1.24"/>
<circle cx="353.7" cy="85.6" r="1.24"/>
<circle cx="107.3" cy="115.5" r="1.24"/>
<circle cx="145.6" cy="104.2" r="34.5"/>
<circle cx="145.6" cy="104.2" r="35.7"/>
<circle cx="145.6" cy="104.2" r="35.5"/>
<circle cx="346.8" cy="119.4" r=".85"/>
<circle cx="346.8" cy="119.4" r="1.57"/>
<circle cx="346.8" cy="119.4" r=".64"/>
<circle cx="351.5" cy="111.1" r=".62"/>
<circle cx="351.6" cy="111.1" r=".85"/>
<circle cx="351.6" cy="111.1" r="1.57"/>
<circle cx="358.4" cy="109.3" r="1.58"/>
<circle cx="358.4" cy="109.3" r=".63"/>
<circle cx="358.4" cy="109.3" r=".85"/>
<circle cx="370.1" cy="116.1" r=".62"/>
<circle cx="370.1" cy="116" r=".85"/>
<circle cx="370.1" cy="116.1" r="1.57"/>
<circle cx="392.7" cy="108.1" r="1.26"/>
<circle cx="326.2" cy="133.2" r="1.26"/>
<circle cx="342.1" cy="127.6" r=".62"/>
<circle cx="342.1" cy="127.6" r="1.59"/>
<circle cx="342.1" cy="127.6" r=".85"/>
<circle cx="343.9" cy="134.4" r=".63"/>
<circle cx="343.9" cy="134.4" r="1.58"/>
<circle cx="343.9" cy="134.4" r=".85"/>
<circle cx="378.8" cy="137.9" r="1.59"/>
<circle cx="378.9" cy="137.9" r=".62"/>
<circle cx="378.9" cy="137.9" r=".85"/>
<circle cx="381.8" cy="122.8" r="1.58"/>
<circle cx="381.8" cy="122.8" r=".86"/>
<circle cx="381.8" cy="122.8" r=".63"/>
<circle cx="383.6" cy="129.6" r=".85"/>
<circle cx="383.6" cy="129.6" r=".64"/>
<circle cx="383.6" cy="129.6" r="1.57"/>
<circle cx="163.2" cy="140.1" r="1.24"/>
<circle cx="169.5" cy="142.3" r="1.5"/>
<circle cx="355.6" cy="141.2" r=".62"/>
<circle cx="355.6" cy="141.2" r=".85"/>
<circle cx="355.6" cy="141.2" r="1.57"/>
<circle cx="367.3" cy="147.9" r="1.58"/>
<circle cx="367.3" cy="147.9" r=".86"/>
<circle cx="367.3" cy="147.9" r=".63"/>
<circle cx="374.1" cy="146.1" r=".62"/>
<circle cx="374.1" cy="146.1" r=".85"/>
<circle cx="374.1" cy="146.1" r="1.57"/>
<circle cx="403.5" cy="153.7" r=".58"/>
<circle cx="289.7" cy="244.2" r="1.24"/>
<circle cx="424.3" cy="250.1" r=".58"/>
<circle cx="499" cy="256.4" r=".58"/>
<circle cx="131.1" cy="266.4" r="1.26"/>
<circle cx="274.9" cy="275.5" r="1.58"/>
<circle cx="274.9" cy="275.5" r=".64"/>
<circle cx="274.9" cy="275.5" r=".84"/>
<circle cx="282.7" cy="261.8" r=".64"/>
<circle cx="282.7" cy="261.8" r="1.59"/>
<circle cx="282.8" cy="261.8" r=".85"/>
<circle cx="289.6" cy="260" r="1.57"/>
<circle cx="289.6" cy="260" r=".62"/>
<circle cx="289.6" cy="260" r=".86"/>
<circle cx="302.1" cy="267.3" r=".84"/>
<circle cx="302.1" cy="267.3" r="1.58"/>
<circle cx="302.1" cy="267.3" r=".63"/>
<circle cx="314.7" cy="274.5" r=".85"/>
<circle cx="314.7" cy="274.5" r=".62"/>
<circle cx="314.7" cy="274.5" r="1.56"/>
<circle cx="337.4" cy="271.7" r="1.24"/>
<circle cx="267" cy="289.1" r=".85"/>
<circle cx="267" cy="289.1" r=".62"/>
<circle cx="267" cy="289.1" r="1.56"/>
<circle cx="268.8" cy="296" r=".85"/>
<circle cx="268.8" cy="295.9" r="1.57"/>
<circle cx="268.8" cy="296" r=".63"/>
<circle cx="308.7" cy="295" r=".85"/>
<circle cx="308.7" cy="295" r=".62"/>
<circle cx="308.7" cy="295" r="1.57"/>
<circle cx="316.5" cy="281.4" r=".85"/>
<circle cx="316.5" cy="281.3" r="1.57"/>
<circle cx="316.5" cy="281.3" r=".63"/>
<circle cx="131.1" cy="316.4" r="1.24"/>
<circle cx="176.1" cy="316.4" r="1.24"/>
<circle cx="281.4" cy="303.2" r=".85"/>
<circle cx="281.4" cy="303.2" r=".62"/>
<circle cx="281.4" cy="303.2" r="1.57"/>
<circle cx="293.9" cy="310.4" r=".85"/>
<circle cx="293.9" cy="310.4" r="1.56"/>
<circle cx="294" cy="310.5" r=".63"/>
<circle cx="300.8" cy="308.6" r="1.59"/>
<circle cx="300.8" cy="308.6" r=".64"/>
<circle cx="300.8" cy="308.6" r=".85"/>
<circle cx="314.9" cy="310.7" r="1.26"/>
<circle cx="460.2" cy="312.1" r=".58"/>
<circle cx="460.3" cy="312.1" r=".78"/>
</g>
<g font-size="6.7">
<text x="96.3" y="90.8">D</text>
<text x="108.9" y="158.7">C</text>
</g>
<g font-size="6" fill="#00f">
<text x="532.1" y="370.5">TCCR12096</text>
<text x="525.5" y="386">DP 23972-B</text>
</g>
<g font-size="4.7" fill="#00f">
<text x="50.2" y="10.3">1</text>
<text x="121.8" y="10.3">2</text>
<text x="192" y="10.2">3</text>
<text x="263.1" y="10.5">4</text>
<text x="335.9" y="10.6">5</text>
<text x="400.1" y="10.5">6</text>
<text x="472" y="10.4">7</text>
<text x="545.5" y="10.4">8</text>
<text x="581.9" y="35.5">H</text>
<text x="12.6" y="36.4">H</text>
<text x="93.2" y="40.5" transform="rotate(30 93.2 40.5)">M6</text>
<text x="86.7" y="43.2" transform="rotate(30 86.7 43.2)">4 holes</text>
<text x="109.1" y="43.3" transform="rotate(-90 109.1 43.3)">154,74</text>
<text x="129.9" y="43.3" transform="rotate(-90 129.9 43.3)">113,07</text>
<text x="165" y="43.3" transform="rotate(-90 165 43.3)">42,93</text>
<text x="175.4" y="43.3" transform="rotate(-90 175.4 43.3)">22,15</text>
<text x="186.4" y="43.3" transform="rotate(-90 186.4 43.3)">0</text>
<text x="75.3" y="58.7">0</text>
<text x="327.9" y="59.5" transform="rotate(-60 327.9 59.5)">9,5</text>
<text x="341.7" y="58.9" transform="rotate(30 341.7 58.9)">12,8</text>
<text x="393" y="57.2">VIEW C</text>
<text x="71.4" y="71.5">8,1</text>
<text x="66.3" y="77.3">22,72</text>
<text x="379.6" y="80.8" transform="rotate(30 379.6 80.8)">90</text>
<text x="12.9" y="86">G</text>
<text x="311.5" y="87.9" transform="rotate(-60 311.5 87.9)">110</text>
<text x="582.2" y="85">G</text>
<text x="63.7" y="117.2">102,59</text>
<text x="201.6" y="124.9" transform="rotate(-90 201.6 124.9)">64,09</text>
<text x="12.8" y="134.4">F</text>
<text x="582.1" y="133.4">F</text>
<text x="66.3" y="141.9">151,9</text>
<text x="299.9" y="141" transform="rotate(-30 299.9 141)">M6</text>
<text x="298.9" y="147.9" transform="rotate(-30 298.9 147.9)">3 holes</text>
<text x="63.7" y="151.9">171,92</text>
<text x="209.9" y="153.6">6 H8</text>
<text x="218.2" y="159.9">0.02</text>
<text x="158.1" y="162.7" transform="rotate(-90 158.1 162.7)">8,68</text>
<text x="203.3" y="166.2">Dowelling hole</text>
<text x="154.4" y="172.8">10,83</text>
<text x="12.9" y="182.4">E</text>
<text x="582.2" y="181.5">E</text>
<text x="134.4" y="189.1">182,91</text>
<text x="332.8" y="221.3" transform="rotate(30 332.8 221.3)">110</text>
<text x="13" y="233.3">D</text>
<text x="582.3" y="232.3">D</text>
<text x="261.6" y="237.7">M6</text>
<text x="137.3" y="242.8" transform="rotate(-60 137.3 242.8)">M6</text>
<text x="257.3" y="243.3">3 holes</text>
<text x="139.9" y="249.3" transform="rotate(-60 139.9 249.3)">3 holes</text>
<text x="180.7" y="250.7" transform="rotate(-90 180.7 250.7)">25,4</text>
<text x="191.8" y="257.3" transform="rotate(-90 191.8 257.3)">1/32 TPI</text>
<text x="186.3" y="258.9" transform="rotate(-90 186.3 258.9)">C-mount</text>
<text x="12.7" y="280.4">C</text>
<text x="582" y="279.5">C</text>
<text x="202.7" y="290.7" transform="rotate(-90 202.7 290.7)">100</text>
<text x="67.9" y="295.5" transform="rotate(-90 67.9 295.5)">139</text>
<text x="343.2" y="304.3" transform="rotate(-60 343.2 304.3)">90</text>
<text x="262" y="322.9">VIEW D</text>
<text x="13.3" y="329.7">B</text>
<text x="582.6" y="328.7">B</text>
<text x="202.7" y="335.2" transform="rotate(-90 202.7 335.2)">14</text>
<text x="326.9" y="332.4" transform="rotate(-60 326.9 332.4)">31,47</text>
<text x="157.3" y="339.9">67,03</text>
<text x="309.9" y="339.4" transform="rotate(30 309.9 339.4)">9,5</text>
<text x="521.1" y="346.7">4223 g</text>
<text x="566" y="346.7">1:2</text>
<text x="149.3" y="349.3">90</text>
<text x="190.4" y="349.3">17,02</text>
<text x="537.7" y="355.7">CO23972</text>
<text x="12.7" y="381">A</text>
<text x="582" y="380">A</text>
<text x="573.4" y="387.5">1/1</text>
<text x="50.2" y="405.3">1</text>
<text x="121.7" y="405.2">2</text>
<text x="191.9" y="405.2">3</text>
<text x="400.4" y="405.2">6</text>
<text x="472.2" y="405.1">7</text>
<text x="545.8" y="405.1">8</text>
</g>
<g font-size="4.6" fill="#00f">
<text x="440.3" y="348.4">N.A.</text>
<text x="440.3" y="357.1">N.A.</text>
</g>
<g font-size="4" fill="#008080">
<text x="408.7" y="20.3">B</text>
<text x="420.4" y="20.3">View &quot;D&quot;</text>
<text x="526.4" y="19.8">26/04/2016</text>
<text x="556.3" y="19.5">Rodella</text>
</g>
<g font-size="3.7" fill="#00f">
<text x="220.9" y="150">+0,018</text>
<text x="223.1" y="153.7">0</text>
</g>
<g font-size="3.3" fill="#00f">
<text x="499.5" y="364.2">0.5x45°</text>
<text x="501.3" y="371.8">R 0.5</text>
<text x="468.6" y="383.8">05/03/2015</text>
<text x="489.5" y="383.8">Vasconetto</text>
<text x="468.6" y="389.2">16/07/2015</text>
<text x="492.8" y="389.2">Rodella</text>
<text x="247.4" y="410.1">0</text>
<text x="257.2" y="410.1">1</text>
<text x="266.9" y="410.1">2</text>
<text x="277" y="410">3</text>
<text x="287" y="409.9">4</text>
<text x="297.1" y="409.9">5</text>
<text x="307.2" y="409.9">6</text>
<text x="317.1" y="410">7</text>
<text x="327" y="410">8</text>
<text x="337.1" y="409.9">9</text>
<text x="347" y="409.9">10</text>
</g>
<g font-size="2.8" fill="#00f">
<text x="399.9" y="400.2" transform="rotate(-90 399.9 400.2)">all dimensions are in mm</text>
<text x="403.5" y="399.8">OPTO ENGINEERING S.r.l. - Mantova Italy - Tel. +39 0376 699111 - www.opto-engineering.com</text>
</g>
<g font-size="2.7" fill="#008080">
<text x="402.7" y="14.6">Rev No.</text>
<text x="463.5" y="14.8">Description</text>
<text x="535.4" y="14.5">Date</text>
<text x="560.9" y="14.5">Name</text>
</g>
<g font-size="2.7" fill="#00f">
<text x="402" y="344.2">Material</text>
<text x="511.9" y="344.5">Mass</text>
<text x="556.6" y="344.4">Scale</text>
<text x="402.5" y="352.8">Surface treatment</text>
<text x="511.9" y="351.7">Part No.</text>
<text x="472" y="364.9">m</text>
<text x="472.3" y="361">K</text>
<text x="477.9" y="362.7">Undimensioned</text>
<text x="477.9" y="365.7">bevels</text>
<text x="512.5" y="362.3">Description</text>
<text x="404" y="367.7">0.5</text>
<text x="404.7" y="370.7">÷3</text>
<text x="413" y="368">&gt;3÷</text>
<text x="416" y="371">6</text>
<text x="422.8" y="367.6">&gt;6÷</text>
<text x="424.3" y="370.6">30</text>
<text x="431.6" y="367.8">&gt;30÷</text>
<text x="433.3" y="370.8">120</text>
<text x="441" y="368">&gt;120</text>
<text x="441" y="371">÷400</text>
<text x="449.7" y="368">&gt;400÷</text>
<text x="451.4" y="371">1000</text>
<text x="459.6" y="367.8">&gt;1000</text>
<text x="459.7" y="370.8">÷2000</text>
<text x="468.8" y="367.9">&gt;2000</text>
<text x="469" y="370.9">÷4000</text>
<text x="478" y="370.4">Undimensioned</text>
<text x="403" y="374.4">±0.1</text>
<text x="412.9" y="374.5">±0.1</text>
<text x="423.1" y="374.4">±0.2</text>
<text x="432.1" y="374.5">±0.3</text>
<text x="441.7" y="374.4">±0.5</text>
<text x="451" y="374.2">±0.8</text>
<text x="460.8" y="374.3">±1.2</text>
<text x="471.2" y="374.4">±2</text>
<text x="478" y="373.4">radii</text>
<text x="453.6" y="383.8">Designed</text>
<text x="473.8" y="378.2">Date</text>
<text x="494.8" y="378.2">Name</text>
<text x="513.2" y="378.2">Drawing No.</text>
<text x="573.3" y="378.5">Sheet</text>
<text x="453.6" y="389.2">Drawn</text>
<text x="453.6" y="394.7">Checked</text>
</g>
<g font-size="2.6" fill="#00f">
<text x="514.2" y="395.6">No copy, dissemination or circulation is allowed unless</text>
<text x="520.1" y="393.1">Secret and confidential - All rights reserved -</text>
<text x="513.4" y="398">specifically authorized in writing by OPTO ENGINEERING</text>
<text x="518.6" y="400.5">S.r.l. - Any violation shall be legally prosecuted.</text>
</g>
<g font-size="2" fill="#00f">
<text x="403" y="361.1">Geometrical tolerance (ISO 2768-2)</text>
<text x="403.1" y="364.2">Linear tolerance (ISO 2768-2)</text>
<text x="462" y="364.6">Class</text>
<text x="462.2" y="361">Class</text>
</g>
</svg>
